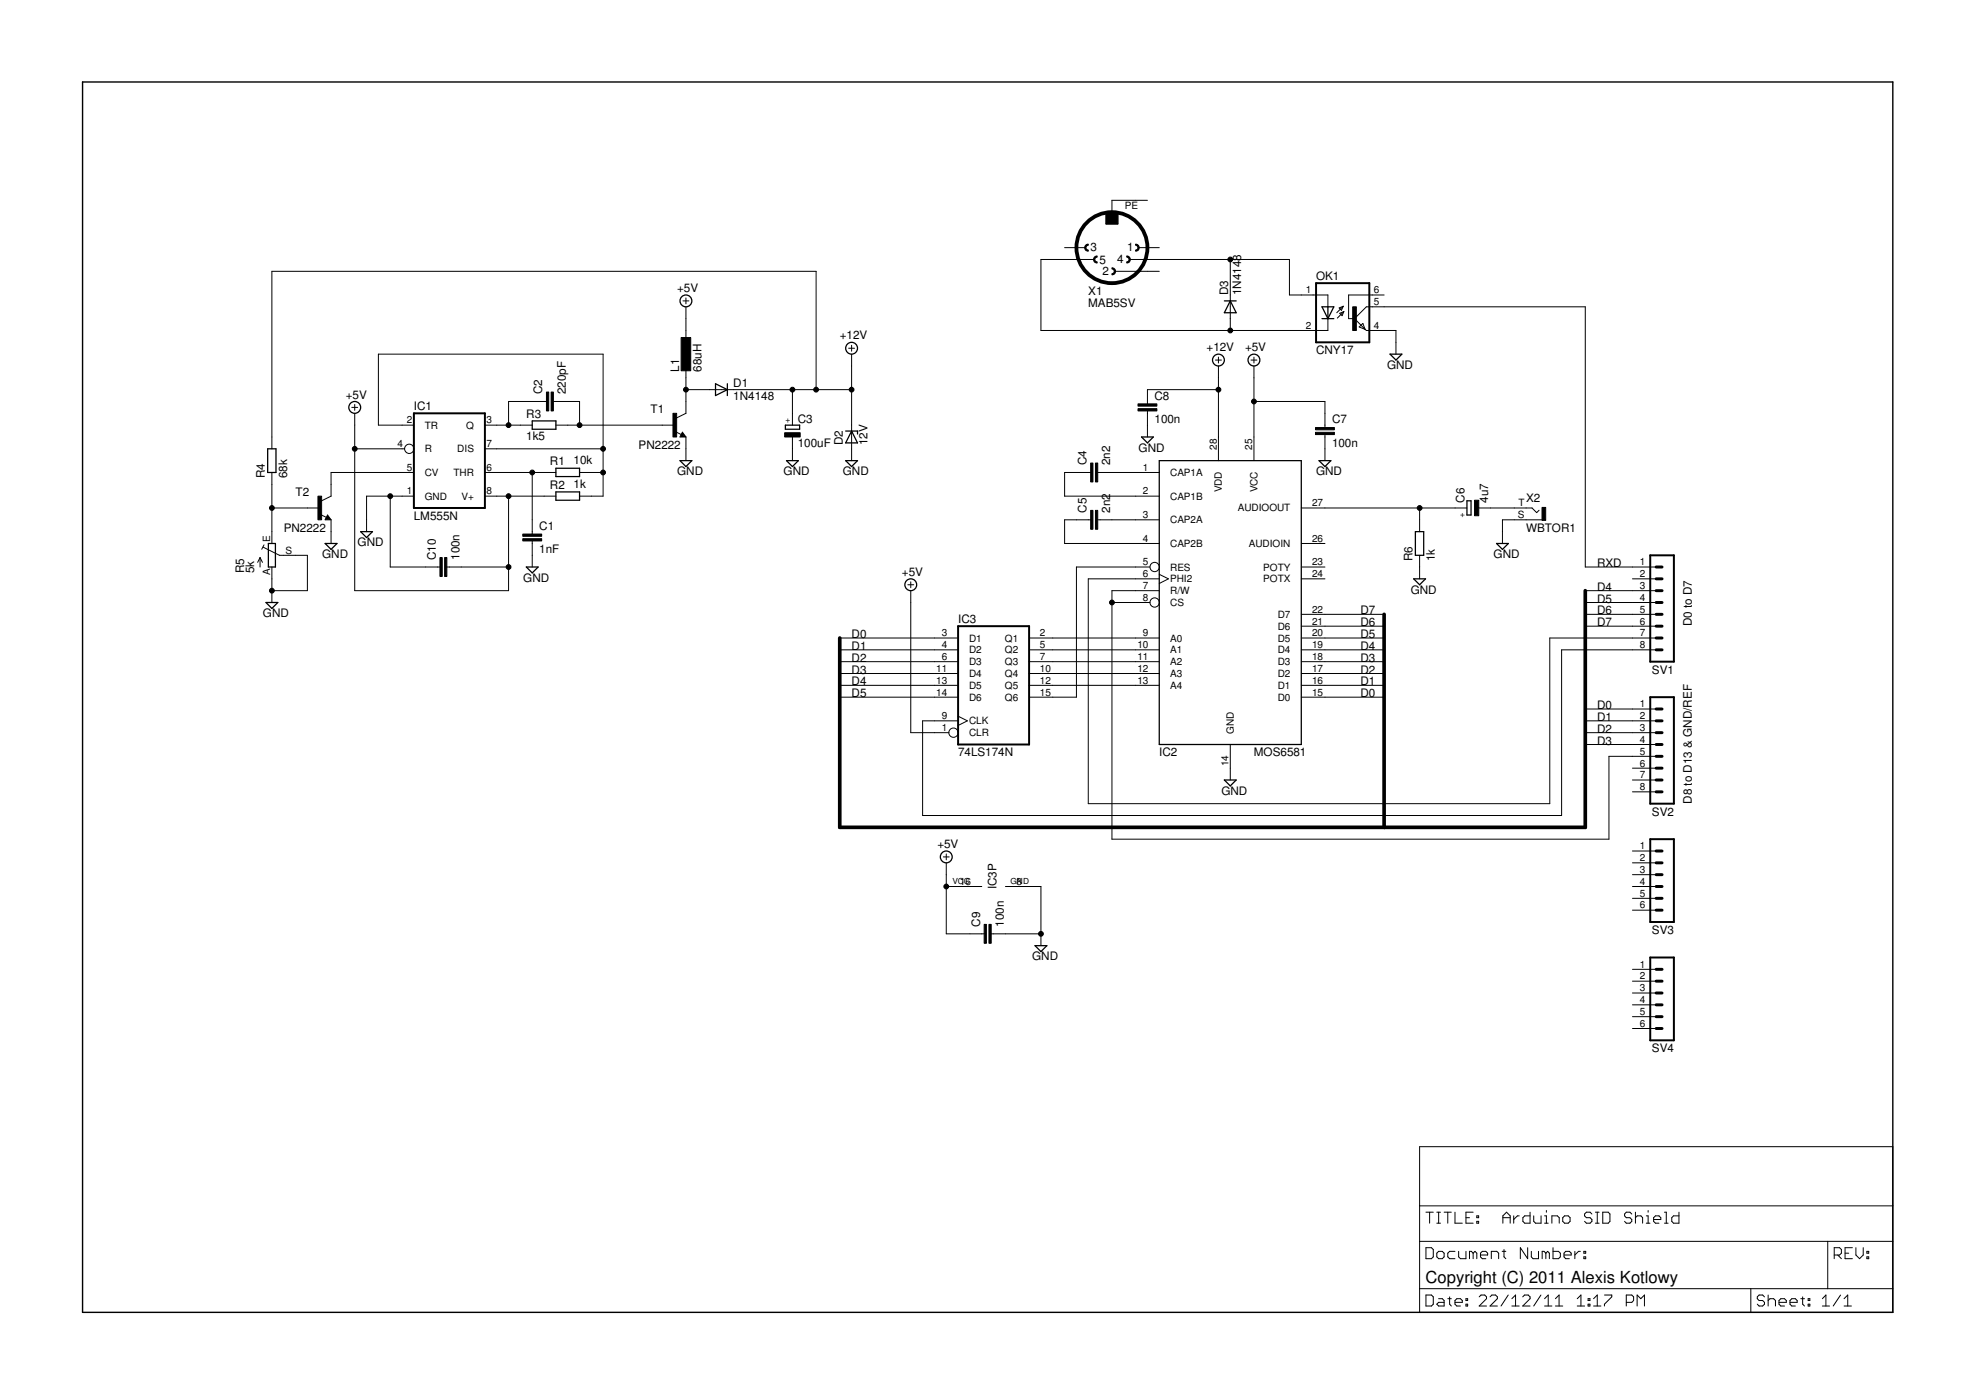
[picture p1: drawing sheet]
<svg xmlns="http://www.w3.org/2000/svg" width="297mm" height="210mm" viewBox="0 0 297 210" stroke-linecap="round" stroke-linejoin="round" font-family="sans-serif">
<path d="M12.4 12.3v184.9zM12.4 12.3h272zM12.4 197.2h272zM284.4 12.3v184.9z" fill="#000" stroke="#000" stroke-width=".21"/>
<g fill="#000" stroke="#000" stroke-width=".15">
<path d="M156.4 39h1.8zM158.2 39h5.3zM160 37.2h1.7zM161.7 37.2h1.4zM163.5 39h.9zM166.2 33.7h1.8zM166.2 31.9v1.8zM166.2 31.9h.9zM167.1 30.1v1.8zM167.1 31.9h.9zM168 31.9v1.8zM169.7 39h.9z"/>
<path d="M167.1 30.1h3.5zM171.1 37.2h1.3zM170.6 30.1h1.8zM172.4 37.2h1.8zM170.6 39h5.4zM184.8 39h8.9zM176 39h8.8zM193.7 39v5.3zM40.9 40.8h81.7zM56.9 53.2h33.7zM90.6 53.2v14.2zM102.6 45.2h.9z"/>
<path d="M103.1 55v1.8zM103.1 49.7v1.7zM103.1 46.1v1.8zM103.1 44.8v.9zM103.1 47.9v1.8zM103.1 56.8v1.7zM106.6 58.5h1.8zM103.1 58.5h3.5zM108.4 58.5h1.8zM110.2 58.5h8.9zM119.1 58.5v3.6zM119.1 58.5h3.5z"/>
<path d="M122.6 58.5h5.4zM122.6 40.8v17.7zM127.5 52.3h.9zM128 53.2v1.8zM128 51.9v.9zM128 58.5v5.4zM128 55v3.5zM156.4 39v10.7zM167.5 40.8h4.9zM172.4 58.5v1.8zM172.4 58.5h10.7zM172.4 40.8h1.8z"/>
<path d="M182.6 54.1h.9zM183.1 55v1.8zM183.1 53.7v.8zM183.1 56.8v1.7zM183.1 58.5v7.2zM184.8 46.1v1.8zM184.8 44.3v1.8zM184.8 39v5.3zM184.8 49.7h10.7zM184.8 47.9v1.8zM156.4 49.7h28.4zM188 54.1h.8z"/>
<path d="M188.4 55v1.8zM188.4 53.7v.8zM188.4 56.8v3.5zM195.5 44.3h1.8zM195.5 49.7h1.8zM193.7 44.3h1.8zM197.3 44.3h2.2zM199.5 44.3v1.8zM199.5 47.9v1.8zM197.3 49.7h2.2zM200.8 47l1-1zM200.9 47.8l1-1z"/>
<path d="M201.2 46.3l.3 .3zM201.3 47.1l.4 .3zM201.8 46l-.3 .6zM201.9 46.8l-.2 .6zM201.2 46.3l.6-.3zM201.3 47.1l.6-.3zM202.6 44.3v3.6zM202.6 44.3h3.6zM202.6 47.9h.7zM203.5 47.9l1.6 1.6zM204.2 49.1l.6-.5zM204.8 48.6l.3 .9z"/>
<path d="M205.1 49.5l.2 .2zM204.2 49.1l.9 .4zM205.3 46.1l-1.8 1.8zM205.3 49.7h.9zM205.3 46.1h.9zM206.2 44.3h1.8zM206.2 49.7h1.8zM206.2 46.1h1.8zM208 49.7h1.7zM208 46.1h30.2zM209.7 51.4v1.8zM209.7 49.7v1.7z"/>
<path d="M238.2 46.1v39.1zM40.9 65.7v1.7zM40.9 71v1.8zM40.9 79.9v1.8zM40.9 40.8v24.9zM40.9 72.8v3.5zM40.9 76.3v3.6zM46.2 76.3h1.8zM40.9 76.3h5.3zM49.2 77.4l-.3 .7zM48.2 77.3l.8 .4zM49.2 77.4l.5 .7z"/>
<path d="M49.7 78.1v1.8zM49.7 72.8v1.7zM48.3 75.2l1.4-.7zM48.9 78.1h.8zM49.7 79.9v1.8zM49.7 71v1.8zM52.9 61.2h.8zM53.3 62.1v1.8zM53.3 60.8v.9zM53.3 67.4v21.4zM53.3 63.9v3.5zM55.1 78.1v1.8z"/>
<path d="M55.1 74.5v3.6zM56.9 53.2v10.7zM55.1 74.5h3.5zM60.4 63.9h1.8zM60.4 67.4h.4zM60.4 71h1.8zM60.4 74.5h1.8zM56.9 63.9h3.5zM58.6 74.5h1.8zM53.3 67.4h7.1zM49.7 71h10.7zM72.9 63.9h1.7z"/>
<path d="M72.9 71h1.7zM72.9 67.4h1.7zM72.9 74.5h1.7zM74.6 71h5.4zM74.6 67.4h16zM74.6 63.9h1.8zM74.6 74.5h1.8zM76.4 63.9h1.8zM76.4 60.3v3.6zM76.4 74.5h5.3zM78.2 63.9h1.8zM80 78.1v1.8z"/>
<path d="M80 79.9v.3zM80 60.3h1.7zM80 71h1.7zM80 71v7.1zM76.4 60.3h3.6zM81.7 71h1.8zM81.7 74.5h1.8zM81.7 60.3h.4zM83.2 60.3h.3zM83.5 60.3h1.8zM83.5 63.9h1.8zM85.3 60.3h1.8z"/>
<path d="M87.1 60.3v3.6zM85.3 63.9h1.8zM87.1 71h1.8zM87.1 74.5h1.8zM88.9 71h1.7zM90.6 67.4v3.6zM90.6 71v3.5zM88.9 74.5h1.7zM99.5 63.9h1.8zM87.1 63.9h12.4zM102.5 64.9l-.3 .8zM101.5 64.9l.9 .4z"/>
<path d="M102.5 64.9l.6 .8zM103.1 65.7v1.7zM103.1 60.3v1.8zM101.6 62.8l1.5-.7zM102.2 65.7h.9zM103.1 67.4v1.8zM103.1 58.5v1.8zM119.1 65.7v1.7zM119.1 62.1v1.8zM119.1 67.4v1.8zM128 65.7v1.7zM128 63.9v1.8z"/>
<path d="M128 67.4v1.8zM160 71v3.5zM160 74.5h10.6zM160 78.1v3.6zM161.7 71h1.8zM161.7 78.1h1.8zM160 71h1.7zM160 78.1h1.7zM163.5 71h.4zM163.5 78.1h.4zM164.9 71h.4zM164.9 78.1h.4z"/>
<path d="M165.3 71h1.8zM165.3 78.1h1.8zM170.6 71h3.6zM170.6 74.5h3.6zM170.6 78.1h3.6zM167.1 71h3.5zM167.1 78.1h3.5zM172.4 62.1v1.8zM172.4 60.3v.4zM172.4 61.7v.4zM172.4 63.9v1.8zM183.1 65.7v3.5z"/>
<path d="M188.4 65.7v3.5zM188.4 60.3v5.4zM195.5 76.3h3.6zM199.1 62.1v1.8zM199.1 65.7v1.7zM199.1 63.9v.3zM199.1 65.3v.4zM199.1 67.4v1.8zM199.1 60.3v1.8zM188.4 60.3h10.7zM199.1 76.3h14.2zM213.3 78.1v1.8z"/>
<path d="M213.3 76.3v1.8zM218.6 76.3h1.8zM213.3 76.3h5.3zM222.2 76.3h1.8zM224 76.3h3.5zM225.7 79.9v1.8zM225.7 78.1v1.8zM227.5 76.3h1.8zM227.5 78.1h1.8zM225.7 78.1h1.8zM229.3 78.1h2.5zM229.3 76.3h.9z"/>
<path d="M230.2 76.3l.7 .7zM230.9 77l.3-.3zM39.1 83.8v1.4zM39.1 83.8l-.4 .7zM39.1 83.8l.3 .7zM39.7 81.9l-.4 .6zM40.9 85.2v1.8zM40.9 88.8v1.7zM40.9 87v1.8zM39.5 82.2l2.5 1.2zM42 83.4h.6zM42.6 83.4h1.8z"/>
<path d="M44.4 83.4h1.8zM46.2 83.4v5.4zM40.9 88.8h5.3zM53.3 88.8h23.1zM58.6 74.5v10.7zM64 85.2h1.7zM58.6 85.2h5.4zM65.7 85.2h.4zM67.2 85.2h.3zM67.5 85.2h1.8zM69.3 85.2h7.1zM76.4 85.2v3.6z"/>
<path d="M76.4 74.5v10.7zM80 81.7v1.7zM80 81.3v.4zM80 83.4v1.8zM136.4 87.9h.9zM136.8 88.8v1.7zM136.8 87.4v.9zM140.4 95.9h3.6zM140.4 97.6h3.6zM140.4 99.4h3.6zM126.2 99.4h14.2zM126.2 97.6h14.2z"/>
<path d="M126.2 95.9h14.2zM154.6 95.9h3.6zM154.6 97.6h3.6zM154.6 99.4h3.6zM158.2 95.9h12.4zM158.2 97.6h12.4zM158.2 99.4h12.4zM160 81.7h10.6zM161.7 85.2v19.6zM163.5 87v33.8zM167.1 88.8v1.7zM167.1 90.5h3.5z"/>
<path d="M167.1 90.5v35.6zM170.6 81.7h3.6zM170.6 85.2h2.2zM170.6 87h3.6zM170.6 88.8h3.6zM170.6 90.5h2.2zM170.6 95.9h3.6zM170.6 97.6h3.6zM170.6 99.4h3.6zM161.7 85.2h8.9zM167.1 88.8h3.5zM163.5 87h7.1z"/>
<path d="M174.2 86.3l1.4 .7zM174.2 87.7l1.4-.7zM195.5 99.4h3.6zM195.5 97.6h3.6zM195.5 95.9h3.6zM195.5 94.1h3.6zM195.5 92.3h3.6zM195.5 87h3.6zM195.5 85.2h3.6zM195.5 81.7h3.6zM199.1 92.3h8.9zM199.1 94.1h8.9z"/>
<path d="M199.1 95.9h8.9zM199.1 97.6h8.9zM199.1 99.4h8.9zM213.3 83.4v1.8zM213.3 85.2v1.8zM232.9 95.9h12.4zM234.6 97.6h10.7zM238.2 85.2h7.1zM245.3 85.2h3.5zM245.3 87h3.5zM245.3 88.8h3.5zM245.3 90.5h3.5z"/>
<path d="M245.3 92.3h3.5zM245.3 94.1h3.5zM245.3 95.9h3.5zM245.3 97.6h3.5zM238.2 94.1h7.1zM238.2 92.3h7.1zM238.2 90.5h7.1zM238.2 88.8h7.1zM136.8 90.5v19.6zM138.6 108.3v14.2zM140.4 110.1h2.2zM140.4 108.3h3.6z"/>
<path d="M140.4 101.2h3.6zM140.4 103h3.6zM140.4 104.8h3.6zM136.8 110.1h3.6zM126.2 104.8h14.2zM126.2 103h14.2zM126.2 101.2h14.2zM138.6 108.3h1.8zM144 107.6l1.3 .7zM144 109l1.3-.7zM154.6 101.2h3.6zM154.6 103h3.6z"/>
<path d="M154.6 104.8h3.6zM158.2 101.2h12.4zM158.2 103h12.4zM158.2 104.8h3.5zM170.6 101.2h3.6zM170.6 103h3.6zM184.8 111.9v3.5zM184.8 115.4v1.8zM195.5 104.8h3.6zM195.5 103h3.6zM195.5 101.2h3.6zM199.1 101.2h8.9z"/>
<path d="M199.1 103h8.9zM199.1 104.8h8.9zM241.7 113.6h3.6zM245.3 106.5h3.5zM245.3 108.3h3.5zM245.3 110.1h3.5zM245.3 111.9h3.5zM245.3 113.6h3.5zM245.3 115.4h3.5zM245.3 117.2h3.5zM245.3 119h3.5zM238.2 111.9h7.1z"/>
<path d="M238.2 110.1h7.1zM238.2 108.3h7.1zM238.2 106.5h7.1zM138.6 122.5h96zM141.7 128.8h.9zM142.2 133.2h5.3zM142.2 129.6v1.8zM142.2 128.3v.9zM142.2 131.4v1.8zM151.1 133.2h5.3zM156.4 133.2v7.1zM163.5 120.8h69.4z"/>
<path d="M167.1 126.1h74.6zM232.9 95.9v24.9zM234.6 97.6v24.9zM241.7 113.6v12.5zM245.3 127.9h3.5zM245.3 129.6h3.5zM245.3 131.4h3.5zM245.3 133.2h3.5zM245.3 135h3.5zM245.3 136.8h3.5zM142.2 133.2v7.1zM145.7 140.3h1.8z"/>
<path d="M142.2 140.3h3.5zM147.5 140.3h.4zM148.9 140.3h.4zM149.3 140.3h1.8zM151.1 140.3h5.3zM156.4 140.3v1.8zM245.3 145.6h3.5zM245.3 147.4h3.5zM245.3 149.2h3.5zM245.3 151h3.5zM245.3 152.8h3.5zM245.3 154.5h3.5z"/>
<path d="M213.3 172.3h71.1zM284.4 172.3v8.9zM213.3 197.2h49.8zM213.3 193.6v3.6zM213.3 193.6h49.8zM213.3 186.5v7.1zM213.3 181.2v5.3zM213.3 181.2h71.1zM213.3 172.3v8.9zM214.2 194.6v1.6zM214.2 196.2h.9zM214.2 182.1h1.1z"/>
<path d="M214.2 187.5v1.6zM214.2 189.1h.9zM214.8 182.1v1.7zM215.1 196.2l.2-.2zM214.2 194.6h.9zM215.1 189.1l.2-.3zM214.2 187.5h.9zM215.3 194.9v1.1zM215.1 194.6l.2 .3zM215.3 187.7v1.1zM215.1 187.5l.2 .2zM215.9 196l.3-.3z"/>
<path d="M215.9 183.8h.5zM215.9 182.1h.5zM215.9 188.3v.5zM215.9 188.8l.3 .3zM216.2 195.1h.5zM215.9 196l.3 .2zM216.2 195.7h.8zM216.2 182.1v1.7zM216.2 189.1h.5zM216.2 188l-.3 .3zM216.7 195.1l.3 .3zM216.7 189.1l.3-.3z"/>
<path d="M216.2 188h.5zM217 195.4v.8zM216.2 196.2h.8zM217 182.1h1.1zM217 188.3v.5zM216.7 188l.3 .3zM217.5 195.1h.6zM217.5 182.1v1.7zM217.5 188.3v.5zM217.5 188.8l.3 .3zM217.8 194.9v1.1zM217.8 196l.3 .2z"/>
<path d="M217.8 188l-.3 .3zM217.8 189.1h.8zM218.6 195.4v.6zM218.6 195.4l.3-.3zM218.6 182.1v1.7zM218.6 183.8h1.1zM217.8 188h.8zM218.6 196l.3 .2zM218.9 195.1h.5zM219.2 188v.8zM219.2 188.8l.2 .3zM218.9 196.2h.5z"/>
<path d="M219.4 195.1l.3 .3zM219.4 189.1h.9zM219.7 195.4v.3zM218.6 195.7h1.1zM220.3 195.1h.2zM220.3 195.1v.3zM220.3 196h.2zM220.3 196v.2zM220.3 182.1v1.7zM220.3 183.8h1zM220.3 183h.5zM220.3 188v1.1z"/>
<path d="M220.5 195.1v.3zM220.3 195.4h.2zM220.5 196v.2zM220.3 196.2h.2zM220.8 188v1.1zM220.8 188h.3zM221.1 188l.2 .3zM220.3 182.1h1zM221.3 188.3v.8zM221.6 188l-.3 .3zM221.6 188l.3 .3zM221.9 182.7h.3z"/>
<path d="M221.9 182.7v.3zM221.9 183.5h.3zM221.9 183.5v.3zM221.9 188.3v.8zM222.2 182.7v.3zM221.9 183h.3zM222.2 183.5v.3zM221.9 183.8h.3zM222.2 196.2l1.1-1.1zM222.4 188.3v.5zM222.7 188l-.3 .3zM222.5 194.6l-.3 .3z"/>
<path d="M222.4 188.8l.3 .3zM222.7 188h.5zM222.5 194.6h.6zM222.7 189.1h.5zM223.2 188l.3 .3zM222.2 196.2h1.1zM223.3 194.9v.2zM223.1 194.6l.2 .3zM223.5 188.3v.3zM222.4 188.6h1.1zM223.9 196.2l1.1-1.1zM224.1 188v1.1z"/>
<path d="M224.1 188h.8zM224.2 194.6l-.3 .3zM224.2 194.6h.5zM224.9 188l.3 .3zM223.9 196.2h1.1zM225 194.9v.2zM224.7 194.6l.3 .3zM225.2 188.3v.8zM226.6 194.6l-1.1 1.6zM225.7 188h.5zM225.8 182.7v1.1zM225.8 182.7l.6-.6z"/>
<path d="M225.8 183h1.1zM226 187.7v1.1zM226 188.8l.2 .3zM226.4 182.1l.5 .6zM226.9 182.7v1.1zM227.2 195.1l.5-.5zM227.2 196.2h1.1zM227.4 182.7v1.1zM227.4 183.2l.6-.5zM227.7 194.6v1.6zM228 182.7h.3zM228.4 187.5v1.6z"/>
<path d="M228.4 187.5l1.1 1.6zM228.8 196.2l1.1-1.1zM228.8 183v.5zM228.8 183l.3-.3zM229.1 194.6l-.3 .3zM228.8 183.5l.3 .3zM229.1 182.7h.8zM229.5 187.5v1.6zM229.1 194.6h.5zM228.8 196.2h1.1zM229.9 194.9v.2zM229.6 194.6l.3 .3z"/>
<path d="M229.9 182.1v1.7zM229.1 183.8h.8zM230.1 188v.8zM230.1 188.8l.2 .3zM230.3 189.1h.9zM231.5 194.6l-1.1 1.6zM230.4 182.7v.8zM230.4 183.5l.3 .3zM230.7 183.8h.8zM231.2 188v1.1zM231.5 182.7v1.1zM231.7 188v1.1z"/>
<path d="M231.7 188h.3zM232 188l.3 .3zM232.1 195.1l.5-.5zM232.1 196.2h1.1zM232.1 182.7h.2zM232.1 183.8h.5zM232.3 188.3v.8zM232.3 188.3l.2-.3zM232.3 182.7v1.1zM232.3 181.9v.2zM232.5 188l.3 .3zM232.6 194.6v1.6z"/>
<path d="M232.8 188.3v.8zM233.2 182.7v1.1zM233.2 182.7h.8zM233.3 187.5v1.6zM233.3 189.1h.9zM233.7 195.1l.5-.5zM233.7 196.2h1.1zM234 182.7l.3 .3zM234.2 189.1l.2-.3zM233.3 188h.9zM234.2 194.6v1.6zM234.3 183v.8z"/>
<path d="M234.4 188.3v.5zM234.2 188l.2 .3zM234.8 183v.5zM234.8 183.5l.3 .3zM235 188.3v.5zM235.2 188l-.2 .3zM235.1 183.8h.5zM235.1 182.7l-.3 .3zM235 188.8l.2 .3zM235.2 188h.6zM235.6 183.8l.3-.3zM235.1 182.7h.5z"/>
<path d="M235.2 189.1h.6zM235.8 188l.3 .3zM235.9 183v.5zM235.6 182.7l.3 .3zM236.1 188.3v.3zM235 188.6h1.1zM236.6 188v1.1zM236.6 188.6l.6-.6zM237 195.1l.5-.5zM237 196.2h1.1zM237.2 188h.2zM237.5 194.6v1.6z"/>
<path d="M238 188h.2zM238 188v.3zM238 188.8h.2zM238 188.8v.3zM238.1 182.4v.3zM238.1 182.7l.3 .3zM238.2 188v.3zM238 188.3h.2zM238.2 188.8v.3zM238 189.1h.2zM238.4 182.1l-.3 .3zM238.4 183h.5z"/>
<path d="M238.1 183.5l.3 .3zM238.6 195.1h.3zM238.6 195.1v.3zM238.6 196h.3zM238.6 196v.2zM238.9 195.1v.3zM238.6 195.4h.3zM238.9 196v.2zM238.6 196.2h.3zM238.4 182.1h.5zM238.9 183l.3 .2zM238.4 183.8h.5z"/>
<path d="M238.9 182.1l.3 .3zM239.2 183.2v.3zM239.2 183.5l-.3 .3zM239.4 195.1l.6-.5zM239.4 196.2h1.1zM239.7 183.8h.6zM239.7 182.1h.6zM240 194.6v1.6zM240 182.1v1.7zM240.8 182.1v1.7zM240.8 183.8h.8zM241.1 194.6h1.1z"/>
<path d="M241.1 196v.2zM241.9 183.5l-.3 .3zM240.8 182.1h.8zM241.9 182.4v1.1zM241.6 182.1l.3 .3zM242.2 194.6v.3zM242.2 194.9l-1.1 1.1zM244.1 182.4v.3zM244.1 182.7l.2 .3zM244.3 194.6v1.6zM244.3 194.6h.9zM244.3 182.1l-.2 .3z"/>
<path d="M244.3 183h.6zM244.1 183.5l.2 .3zM244.3 182.1h.6zM244.9 183l.3 .2zM244.3 183.8h.6zM245.2 194.6l.2 .3zM244.3 195.7h.9zM244.9 182.1l.3 .3zM245.2 183.2v.3zM245.2 183.5l-.3 .3zM245.4 194.9v.5zM245.4 195.4l-.2 .3z"/>
<path d="M245.7 182.1v1.7zM245.7 183l.3-.3zM246 194.6v1.6zM246 194.6l.5 .5zM246 182.7h.5zM246.5 195.1l.6-.5zM246.5 182.7l.3 .3zM246.8 183v.8zM247.1 194.6v1.6zM247.3 182.7h.3zM247.3 183.8h.6zM247.6 182.7v1.1z"/>
<path d="M247.6 181.9v.2zM248.5 183v.5zM248.5 183l.2-.3zM248.5 183.5l.2 .3zM248.7 182.7h.6zM248.7 183.8h.6zM249.3 182.7l.2 .3zM249.5 183v.2zM248.5 183.2h1zM250.1 182.1h.3zM250.1 183.8h.5zM250.4 182.1v1.7z"/>
<path d="M251.2 183v.5zM251.4 182.7l-.2 .3zM251.2 183.5l.2 .3zM251.4 182.7h.9zM252.3 182.1v1.7zM251.4 183.8h.9zM263.1 193.6v3.6zM263.1 193.6h11.5zM263.1 197.2h21.3zM264 194.9v.2zM264 195.1l.3 .3zM264.3 194.6l-.3 .3z"/>
<path d="M264.3 195.4h.5zM264 196l.3 .2zM264.3 194.6h.5zM264.8 195.4l.3 .3zM264.3 196.2h.5zM264.8 194.6l.3 .3zM265.1 195.7v.3zM265.1 196l-.3 .2zM265.7 194.6v1.6zM265.7 195.4l.2-.3zM265.9 195.1h.6zM266.5 195.1l.3 .3z"/>
<path d="M266.8 195.4v.8zM267.3 195.4v.6zM267.3 195.4l.3-.3zM267.3 196l.3 .2zM267.6 195.1h.5zM267.6 196.2h.5zM268.1 195.1l.3 .3zM268.4 195.4v.3zM267.3 195.7h1.1zM268.9 195.4v.6zM268.9 195.4l.3-.3zM268.9 196l.3 .2z"/>
<path d="M269.2 195.1h.5zM269.2 196.2h.5zM269.7 195.1l.3 .3zM270 195.4v.3zM268.9 195.7h1.1zM270.6 195.1h.5zM270.8 194.9v1.1zM270.8 196l.3 .2zM271.7 195.1h.2zM271.7 195.1v.3zM271.7 196h.2zM271.7 196v.2z"/>
<path d="M271.9 195.1v.3zM271.7 195.4h.2zM271.9 196v.2zM271.7 196.2h.2zM274.3 194.6l-.5 .5zM273.8 196.2h1.1zM274.3 194.6v1.6zM274.6 186.5v7.1zM213.3 186.5h61.3zM274.6 193.6h9.8zM276.5 194.6l-1.1 1.6zM275.6 187.5v1.6z"/>
<path d="M275.6 187.5h.8zM276.1 188.6l.6 .5zM276.4 187.5l.3 .2zM275.6 188.6h.8zM276.7 187.7v.6zM276.7 188.3l-.3 .3zM277.1 195.1l.5-.5zM277.1 196.2h1.1zM277.2 187.5v1.6zM277.2 189.1h1.1zM277.2 188.3h.6zM277.6 194.6v1.6z"/>
<path d="M277.2 187.5h1.1zM278.8 187.5v1.1zM278.8 188.6l.6 .5zM279.4 189.1l.5-.5zM279.9 187.5v1.1zM280.5 188h.3zM280.5 188v.3zM280.5 188.8h.3zM280.5 188.8v.3zM280.8 188v.3zM280.5 188.3h.3zM280.8 188.8v.3z"/>
<path d="M280.5 189.1h.3zM274.6 186.5h9.8zM284.4 186.5v7.1zM284.4 193.6v3.6zM284.4 181.2v5.3z"/>
<path d="M163.1 36.9l.3-.2h.1v.2a.36 .36 0 0 0-.3 .3 .36 .36 0 0 0 .3 .4v.1h-.1a.54 .54 0 0 1-.3-.8z" fill-rule="evenodd"/>
<path d="M164.4 38.6l.4-.1v.1a.36 .36 0 0 0-.3 .4 .36 .36 0 0 0 .3 .3v.2a.54 .54 0 0 1-.4-.9z" fill-rule="evenodd"/>
<path d="M169.3 38.5a.53 .53 0 0 1 .5 .5 .53 .53 0 0 1-.5 .5v-.2a.36 .36 0 0 0 .3-.3 .36 .36 0 0 0-.3-.4z" fill-rule="evenodd"/>
<path d="M170.6 36.7a.53 .53 0 0 1 .6 .5 .53 .53 0 0 1-.6 .5v-.1a.36 .36 0 0 0 .4-.4 .36 .36 0 0 0-.4-.3z" fill-rule="evenodd"/>
<path d="M167.1 40.2a.53 .53 0 0 1 .5 .6 .53 .53 0 0 1-.5 .5v-.2a.36 .36 0 0 0 .3-.3 .36 .36 0 0 0-.3-.4z" fill-rule="evenodd"/>
<circle cx="184.8" cy="39" r=".36"/>
<circle cx="103.1" cy="58.5" r=".36"/>
<circle cx="119.1" cy="58.5" r=".36"/>
<circle cx="122.6" cy="58.5" r=".36"/>
<circle cx="128" cy="58.5" r=".36"/>
<circle cx="183.1" cy="58.5" r=".36"/>
<circle cx="184.8" cy="49.7" r=".36"/>
<circle cx="40.9" cy="76.3" r=".36"/>
<circle cx="53.3" cy="67.4" r=".36"/>
<circle cx="58.6" cy="74.5" r=".36"/>
<circle cx="76.4" cy="74.5" r=".36"/>
<circle cx="76.4" cy="63.9" r=".36"/>
<circle cx="80" cy="71" r=".36"/>
<circle cx="87.1" cy="63.9" r=".36"/>
<circle cx="90.6" cy="67.4" r=".36"/>
<circle cx="90.6" cy="71" r=".36"/>
<circle cx="188.4" cy="60.3" r=".36"/>
<circle cx="213.3" cy="76.3" r=".36"/>
<circle cx="40.9" cy="88.8" r=".36"/>
<circle cx="76.4" cy="85.2" r=".36"/>
<circle cx="167.1" cy="90.5" r=".36"/>
<circle cx="142.2" cy="133.2" r=".36"/>
<circle cx="156.4" cy="140.3" r=".36"/>
</g>
<g fill="none" stroke="#000" stroke-width=".15">
<circle cx="61.5" cy="67.4" r=".7"/>
<circle cx="173.5" cy="90.5" r=".7"/>
<circle cx="173.5" cy="85.2" r=".7"/>
<circle cx="143.3" cy="110.1" r=".7"/>
</g>
<g fill="#000" stroke="#000" stroke-width=".3">
<path d="M197.7 51.4h8zM197.7 42.5v8.9zM197.7 42.5h8zM205.7 42.5v8.9zM62.2 76.3h10.7zM62.2 62.1v14.2zM72.9 62.1v14.2zM62.2 62.1h10.7zM144 94.1v17.8zM144 94.1h10.6zM247.9 83.4h3.6zM247.9 83.4v16z"/>
<path d="M251.5 83.4v16zM247.9 99.4h3.6zM144 111.9h10.6zM154.6 94.1v17.8zM247.9 104.8h3.6zM247.9 104.8v16zM247.9 126.1h3.6zM247.9 126.1v12.4zM251.5 104.8v16zM247.9 120.8h3.6zM251.5 126.1v12.4zM247.9 138.5h3.6z"/>
<path d="M247.9 143.9h3.6zM247.9 143.9v12.4zM251.5 143.9v12.4zM247.9 156.3h3.6z"/>
</g>
<g fill="#000" stroke="#000" stroke-width=".15">
<path d="M166.2 31.9h1.8v1.8h-1.8zM82.1 58.9h.3v2.8h-.3zM82.8 58.9h.3v2.8h-.3zM102.3 50.7h1.5v5h-1.5zM203.2 46.1h.6v3.6h-.6zM47.8 74.5h.5v3.6h-.5zM101.1 62.1h.6v3.6h-.6zM117.9 65h2.3v.7h-2.3zM163.9 69.6h.3v2.8h-.3zM163.9 76.7h.3v2.8h-.3zM164.6 69.6h.3v2.8h-.3zM164.6 76.7h.3v2.8h-.3z"/>
<path d="M171 61.4h2.8v.3h-2.8zM171 60.7h2.8v.3h-2.8zM197.7 65h2.8v.3h-2.8zM197.7 64.2h2.8v.4h-2.8zM221.5 75.2h.7v2.3h-.7zM231.7 76.2h.5v2h-.5zM66.1 83.8h.3v2.8h-.3zM66.8 83.8h.3v2.8h-.3zM78.5 80.9h2.9v.4h-2.9zM78.5 80.2h2.9v.4h-2.9zM147.9 138.9h.3v2.8h-.3zM148.6 138.9h.3v2.8h-.3z"/>
</g>
<g fill="#000" stroke="#000" stroke-width=".19">
<path d="M107.5 59.4l1.8-.9zM107.5 57.7v1.7zM107.5 57.7l1.8 .8zM109.3 57.7v.8zM109.3 58.5v.9zM184 45.2h.8zM184 47h1.7zM184.8 45.2l-.8 1.8zM184.8 45.2h.9zM184.8 45.2l.9 1.8zM198.6 46.1l.9 1.8zM198.6 47.9h.9z"/>
<path d="M199.5 46.1v1.8zM198.6 46.1h.9zM200.4 46.1l-.9 1.8zM199.5 47.9h.9zM199.5 46.1h.9zM208.8 53.2h1.8zM208.8 53.2l.9 .9zM210.6 53.2l-.9 .9zM40.2 67.4v3.6zM41.5 67.4v3.6zM40.2 67.4h1.3zM40.2 71h1.3z"/>
<path d="M49 78h.6zM49 77.9h.3zM49.2 77.6l-.2 .3zM49.2 77.7l.1 .2zM49.2 77.6l.4 .4zM54.2 79.9h1.8zM56 79.9l-.9 .9zM80 64.5h3.5zM80 63.2v1.3zM83.5 71.6h3.6zM83.5 70.4v1.2zM83.5 75.2h3.6z"/>
<path d="M83.5 73.9v1.3zM80 63.2h3.5zM83.5 63.2v1.3zM83.5 70.4h3.6zM87.1 70.4v1.2zM83.5 73.9h3.6zM87.1 73.9v1.3zM102.2 69.2h1.7zM102.4 65.6h.5zM102.4 65.5h.2zM102.5 65.1l-.1 .4zM102.5 65.3l.1 .2z"/>
<path d="M102.5 65.1l.4 .5zM102.2 69.2l.9 .9zM103.9 69.2l-.8 .9zM118 64.5h2.1zM118 63.9v.6zM118 63.9h2.1zM118.2 69.2h1.7zM118.2 69.2l.9 .9zM119.9 69.2l-.8 .9zM120.1 63.9v.6zM127.1 64.8h.9zM127.1 66.5h1.7z"/>
<path d="M127.1 69.2h1.7zM128 64.8l-.9 1.7zM128 64.8h.8zM127.1 69.2l.9 .9zM128 64.8l.8 1.7zM128.8 64.8v.4zM128.8 69.2l-.8 .9zM171.5 65.7h1.8zM171.5 65.7l.9 .8zM173.3 65.7l-.9 .8zM174.2 69.2h21.3zM195.5 69.2v42.7z"/>
<path d="M198.2 69.2h1.8zM198.2 69.2l.9 .9zM200 69.2l-.9 .9zM212.7 79.9v3.5zM212.7 79.9h1.2zM220.4 77.4h.6zM220.4 75.2v2.2zM221 75.2v2.2zM220.4 75.2h.6zM40 90.5h1.7zM40.3 81.7v3.5zM40.3 85.2h1.1z"/>
<path d="M40 90.5l.9 .9zM41.4 81.7v3.5zM40.3 81.7h1.1zM41.7 90.5l-.8 .9zM48.9 81.7h1.7zM48.9 81.7l.8 .8zM50.6 81.7l-.9 .8zM54.2 79.9l.9 .9zM79.1 85.2h1.8zM79.1 85.2l.9 .9zM80.9 85.2l-.9 .9zM212.4 87h1.8z"/>
<path d="M212.4 87l.9 .9zM213.9 79.9v3.5zM212.7 83.4h1.2zM214.2 87l-.9 .9zM224.8 81.7h1.8zM224.8 81.7l.9 .8zM226.6 81.7l-.9 .8zM174.2 69.2v42.7zM184 117.2h1.7zM184 117.2l.8 .9zM185.7 117.2l-.9 .9zM174.2 111.9h21.3z"/>
<path d="M155.5 142.1h1.8zM155.5 142.1l.9 .9zM157.3 142.1l-.9 .9z"/>
</g>
<g fill="none" stroke="#000" stroke-width=".19">
<circle cx="103.1" cy="45.2" r=".89"/>
<circle cx="128" cy="52.3" r=".89"/>
<circle cx="183.1" cy="54.1" r=".89"/>
<circle cx="188.4" cy="54.1" r=".89"/>
<circle cx="53.3" cy="61.2" r=".89"/>
<circle cx="136.8" cy="87.9" r=".89"/>
<circle cx="142.2" cy="128.8" r=".89"/>
</g>
<circle cx="167.1" cy="37.2" r="5.3" fill="none" stroke="#000" stroke-width=".57"/>
<g fill="#000" stroke="#000" stroke-width=".44">
<path d="M248.8 88.8h.9zM248.8 87h.9zM248.8 85.2h.9zM248.8 92.3h.9zM248.8 90.5h.9zM248.8 97.6h.9zM248.8 95.9h.9zM248.8 94.1h.9zM248.8 110.1h.9zM248.8 108.3h.9zM248.8 106.5h.9zM248.8 113.6h.9z"/>
<path d="M248.8 111.9h.9zM248.8 119h.9zM248.8 117.2h.9zM248.8 115.4h.9zM248.8 131.4h.9zM248.8 129.6h.9zM248.8 127.9h.9zM248.8 135h.9zM248.8 133.2h.9zM248.8 136.8h.9zM248.8 149.2h.9zM248.8 147.4h.9z"/>
<path d="M248.8 145.6h.9zM248.8 152.8h.9zM248.8 151h.9zM248.8 154.5h.9z"/>
</g>
<path d="M208 92.3v32zM126.2 95.9v28.4zM126.2 124.3h81.8zM208 124.3h30.2zM238.2 88.8v35.5z" fill="#000" stroke="#000" stroke-width=".55"/>
<text font-size="2.5" x="214.2" y="192.7">Copyright (C) 2011 Alexis Kotlowy</text>
<g font-size="1.8">
<text x="163.9" y="37.7">3</text>
<text x="165.2" y="39.6">5</text>
<text x="165.6" y="41.3">2</text>
<text x="167.9" y="39.5">4</text>
<text x="169.4" y="37.7">1</text>
<text x="101.7" y="43.9">+5V</text>
<text x="163.5" y="46.1">MAB5SV</text>
<text x="163.5" y="44.3">X1</text>
<text x="184.5" y="44.3" transform="rotate(-90 184.5 44.3)">D3</text>
<text x="186.5" y="44.3" transform="rotate(-90 186.5 44.3)">1N4148</text>
<text x="197.7" y="42.1">OK1</text>
<text x="126.2" y="51">+12V</text>
<text x="181.3" y="52.8">+12V</text>
<text x="187.1" y="52.8">+5V</text>
<text x="197.7" y="53.2">CNY17</text>
<text x="52" y="59.9">+5V</text>
<text x="81.5" y="59.3" transform="rotate(-90 81.5 59.3)">C2</text>
<text x="85" y="59.3" transform="rotate(-90 85 59.3)">220pF</text>
<text x="102" y="55.9" transform="rotate(-90 102 55.9)">L1</text>
<text x="105.4" y="55.9" transform="rotate(-90 105.4 55.9)">68uH</text>
<text x="110.2" y="58.2">D1</text>
<text x="208.4" y="55.4">GND</text>
<text x="62.2" y="61.6">IC1</text>
<text x="79.1" y="62.8">R3</text>
<text x="97.7" y="62.1">T1</text>
<text x="110.2" y="60.2">1N4148</text>
<text x="119.9" y="63.5">C3</text>
<text x="173.5" y="63.6">100n</text>
<text x="173.5" y="60.1">C8</text>
<text x="200.1" y="63.6">C7</text>
<text x="39.8" y="71.9" transform="rotate(-90 39.8 71.9)">R4</text>
<text x="43.2" y="71.9" transform="rotate(-90 43.2 71.9)">68k</text>
<text x="79.1" y="66.2">1k5</text>
<text x="82.6" y="69.9">R1</text>
<text x="86.2" y="69.7">10k</text>
<text x="96" y="67.4">PN2222</text>
<text x="101.7" y="71.4">GND</text>
<text x="117.7" y="71.4">GND</text>
<text x="119.9" y="67.1">100uF</text>
<text x="126.6" y="66.9" transform="rotate(-90 126.6 66.9)">D2</text>
<text x="126.6" y="71.4">GND</text>
<text x="130.4" y="66.9" transform="rotate(-90 130.4 66.9)">12V</text>
<text x="163.2" y="69.9" transform="rotate(-90 163.2 69.9)">C4</text>
<text x="166.8" y="69.9" transform="rotate(-90 166.8 69.9)">2n2</text>
<text x="171.1" y="67.9">GND</text>
<text x="197.7" y="71.4">GND</text>
<text x="200.1" y="67.2">100n</text>
<text x="44.4" y="74.5">T2</text>
<text x="82.6" y="73.5">R2</text>
<text x="86.2" y="73.3">1k</text>
<text x="163.2" y="77" transform="rotate(-90 163.2 77)">C5</text>
<text x="166.8" y="77" transform="rotate(-90 166.8 77)">2n2</text>
<text x="220.1" y="75.5" transform="rotate(-90 220.1 75.5)">C6</text>
<text x="223.6" y="75.5" transform="rotate(-90 223.6 75.5)">4u7</text>
<text x="229.3" y="75.4">X2</text>
<text x="42.6" y="79.9">PN2222</text>
<text x="48.4" y="83.9">GND</text>
<text x="53.7" y="82.1">GND</text>
<text x="62.2" y="78.2">LM555N</text>
<text x="81" y="83.2">1nF</text>
<text x="81" y="79.6">C1</text>
<text x="224.4" y="83.9">GND</text>
<text x="229.3" y="79.9">WBTOR1</text>
<text x="36.7" y="86.1" transform="rotate(-90 36.7 86.1)">R5</text>
<text x="38.2" y="86.1" transform="rotate(-90 38.2 86.1)">5k</text>
<text x="65.5" y="84.1" transform="rotate(-90 65.5 84.1)">C10</text>
<text x="69" y="84.1" transform="rotate(-90 69 84.1)">100n</text>
<text x="78.6" y="87.4">GND</text>
<text x="135.5" y="86.5">+5V</text>
<text x="212" y="89.2">GND</text>
<text x="212.2" y="84.3" transform="rotate(-90 212.2 84.3)">R6</text>
<text x="215.6" y="84.3" transform="rotate(-90 215.6 84.3)">1k</text>
<text x="240" y="88.8">D4</text>
<text x="240" y="85.2">RXD</text>
<text x="39.5" y="92.8">GND</text>
<text x="128" y="95.9">D0</text>
<text x="144" y="93.6">IC3</text>
<text x="204.4" y="92.3">D7</text>
<text x="204.4" y="94.1">D6</text>
<text x="204.4" y="95.9">D5</text>
<text x="240" y="94.1">D7</text>
<text x="240" y="92.3">D6</text>
<text x="240" y="90.5">D5</text>
<text x="254.2" y="94.1" transform="rotate(-90 254.2 94.1)">D0 to D7</text>
<text x="128" y="101.2">D3</text>
<text x="128" y="99.4">D2</text>
<text x="128" y="97.6">D1</text>
<text x="204.4" y="97.6">D4</text>
<text x="204.4" y="99.4">D3</text>
<text x="204.4" y="101.2">D2</text>
<text x="248.2" y="101.2">SV1</text>
<text x="128" y="104.8">D5</text>
<text x="128" y="103">D4</text>
<text x="204.4" y="103">D1</text>
<text x="204.4" y="104.8">D0</text>
<text x="240" y="106.5">D0</text>
<text x="144" y="113.6">74LS174N</text>
<text x="174.2" y="113.6">IC2</text>
<text x="188.4" y="113.6">MOS6581</text>
<text x="240" y="111.9">D3</text>
<text x="240" y="110.1">D2</text>
<text x="240" y="108.3">D1</text>
<text x="183.5" y="119.4">GND</text>
<text x="248.2" y="122.5">SV2</text>
<text x="254.2" y="120.8" transform="rotate(-90 254.2 120.8)">D8 to D13 &amp; GND/REF</text>
<text x="140.8" y="127.4">+5V</text>
<text x="149.7" y="133.6" transform="rotate(-90 149.7 133.6)">IC3P</text>
<text x="147.2" y="139.2" transform="rotate(-90 147.2 139.2)">C9</text>
<text x="150.8" y="139.2" transform="rotate(-90 150.8 139.2)">100n</text>
<text x="248.2" y="140.3">SV3</text>
<text x="155.1" y="144.3">GND</text>
<text x="248.2" y="158.1">SV4</text>
</g>
<g font-size="1.5">
<text x="169" y="31.4">PE</text>
<text x="196.2" y="44.1">1</text>
<text x="206.4" y="44.1">6</text>
<text x="206.4" y="45.9">5</text>
<text x="196.2" y="49.4">2</text>
<text x="206.4" y="49.4">4</text>
<text x="61.1" y="63.6">2</text>
<text x="63.8" y="64.4">TR</text>
<text x="70" y="64.4">Q</text>
<text x="73.1" y="63.6">3</text>
<text x="59.7" y="67.2">4</text>
<text x="61.1" y="70.7">5</text>
<text x="63.8" y="68">R</text>
<text x="63.8" y="71.5">CV</text>
<text x="68.1" y="71.5">THR</text>
<text x="68.7" y="68">DIS</text>
<text x="73.1" y="70.7">6</text>
<text x="73.1" y="67.2">7</text>
<text x="171.7" y="70.7">1</text>
<text x="175.8" y="71.5">CAP1A</text>
<text x="182.8" y="67.6" transform="rotate(-90 182.8 67.6)">28</text>
<text x="188.1" y="67.6" transform="rotate(-90 188.1 67.6)">25</text>
<text x="61.1" y="74.3">1</text>
<text x="63.8" y="75.1">GND</text>
<text x="69.3" y="75.1">V+</text>
<text x="73.1" y="74.3">8</text>
<text x="171.7" y="74.3">2</text>
<text x="171.7" y="77.8">3</text>
<text x="175.8" y="75.1">CAP1B</text>
<text x="183.6" y="74" transform="rotate(-90 183.6 74)">VDD</text>
<text x="186" y="76.8">AUDIOOUT</text>
<text x="188.9" y="74" transform="rotate(-90 188.9 74)">VCC</text>
<text x="197.1" y="76.1">27</text>
<text x="228" y="77.8">S</text>
<text x="228.1" y="76.1">T</text>
<text x="40.6" y="81.4" transform="rotate(-90 40.6 81.4)">E</text>
<text x="42.9" y="83.2">S</text>
<text x="171.7" y="81.4">4</text>
<text x="175.8" y="78.6">CAP2A</text>
<text x="175.8" y="82.2">CAP2B</text>
<text x="187.6" y="82.2">AUDIOIN</text>
<text x="197.1" y="81.4">26</text>
<text x="40.6" y="86.4" transform="rotate(-90 40.6 86.4)">A</text>
<text x="171.7" y="85">5</text>
<text x="171.7" y="86.7">6</text>
<text x="171.7" y="88.5">7</text>
<text x="175.8" y="85.7">RES</text>
<text x="175.8" y="87.5">PHI2</text>
<text x="175.8" y="89.3">R/W</text>
<text x="189.8" y="87.5">POTX</text>
<text x="189.8" y="85.7">POTY</text>
<text x="197.1" y="86.7">24</text>
<text x="197.1" y="85">23</text>
<text x="246.4" y="85">1</text>
<text x="246.4" y="86.7">2</text>
<text x="246.4" y="88.5">3</text>
<text x="141.5" y="95.6">3</text>
<text x="156.3" y="95.6">2</text>
<text x="171.7" y="90.3">8</text>
<text x="171.7" y="95.6">9</text>
<text x="175.8" y="91.1">CS</text>
<text x="192" y="94.6">D6</text>
<text x="192" y="92.8">D7</text>
<text x="197.1" y="95.6">20</text>
<text x="197.1" y="93.8">21</text>
<text x="197.1" y="92.1">22</text>
<text x="246.4" y="90.3">4</text>
<text x="246.4" y="92.1">5</text>
<text x="246.4" y="93.8">6</text>
<text x="246.4" y="95.6">7</text>
<text x="140.7" y="101">11</text>
<text x="141.5" y="97.4">4</text>
<text x="141.5" y="99.2">6</text>
<text x="145.6" y="96.4">D1</text>
<text x="145.6" y="98.2">D2</text>
<text x="145.6" y="100">D3</text>
<text x="145.6" y="101.7">D4</text>
<text x="151" y="96.4">Q1</text>
<text x="151" y="98.2">Q2</text>
<text x="151" y="99.9">Q3</text>
<text x="151" y="101.7">Q4</text>
<text x="156.3" y="97.4">5</text>
<text x="156.3" y="99.2">7</text>
<text x="156.3" y="101">10</text>
<text x="170.9" y="97.4">10</text>
<text x="170.9" y="99.2">11</text>
<text x="170.9" y="101">12</text>
<text x="175.8" y="96.4">A0</text>
<text x="175.8" y="98.2">A1</text>
<text x="175.8" y="100">A2</text>
<text x="175.8" y="101.7">A3</text>
<text x="192" y="101.7">D2</text>
<text x="192" y="99.9">D3</text>
<text x="192" y="98.2">D4</text>
<text x="192" y="96.4">D5</text>
<text x="197.1" y="101">17</text>
<text x="197.1" y="99.2">18</text>
<text x="197.1" y="97.4">19</text>
<text x="246.4" y="97.4">8</text>
<text x="140.7" y="102.7">13</text>
<text x="140.7" y="104.5">14</text>
<text x="145.6" y="103.5">D5</text>
<text x="145.6" y="105.3">D6</text>
<text x="151" y="103.5">Q5</text>
<text x="151" y="105.3">Q6</text>
<text x="156.3" y="102.7">12</text>
<text x="156.3" y="104.5">15</text>
<text x="170.9" y="102.7">13</text>
<text x="175.8" y="103.5">A4</text>
<text x="192" y="105.3">D0</text>
<text x="192" y="103.5">D1</text>
<text x="197.1" y="104.5">15</text>
<text x="197.1" y="102.7">16</text>
<text x="246.4" y="106.3">1</text>
<text x="141.5" y="109.8">1</text>
<text x="141.5" y="108.1">9</text>
<text x="145.6" y="110.6">CLR</text>
<text x="145.6" y="108.8">CLK</text>
<text x="185.4" y="110.2" transform="rotate(-90 185.4 110.2)">GND</text>
<text x="246.4" y="108.1">2</text>
<text x="246.4" y="109.8">3</text>
<text x="246.4" y="111.6">4</text>
<text x="246.4" y="113.4">5</text>
<text x="184.6" y="115.2" transform="rotate(-90 184.6 115.2)">14</text>
<text x="246.4" y="115.2">6</text>
<text x="246.4" y="117">7</text>
<text x="246.4" y="118.7">8</text>
<text x="246.4" y="127.6">1</text>
<text x="246.4" y="129.4">2</text>
<text x="246.4" y="131.2">3</text>
<text x="144.2" y="132.9">16</text>
<text x="152.7" y="132.9">8</text>
<text x="246.4" y="132.9">4</text>
<text x="246.4" y="134.7">5</text>
<text x="246.4" y="136.5">6</text>
<text x="246.4" y="145.4">1</text>
<text x="246.4" y="147.2">2</text>
<text x="246.4" y="148.9">3</text>
<text x="246.4" y="150.7">4</text>
<text x="246.4" y="152.5">5</text>
<text x="246.4" y="154.3">6</text>
</g>
<g font-size="1.2">
<text x="118.7" y="63.6" transform="rotate(-90 118.7 63.6)">+</text>
<text x="219.4" y="77.6">+</text>
<text x="143.1" y="132.8">VCC</text>
<text x="151.8" y="132.8">GND</text>
</g>
</svg>
